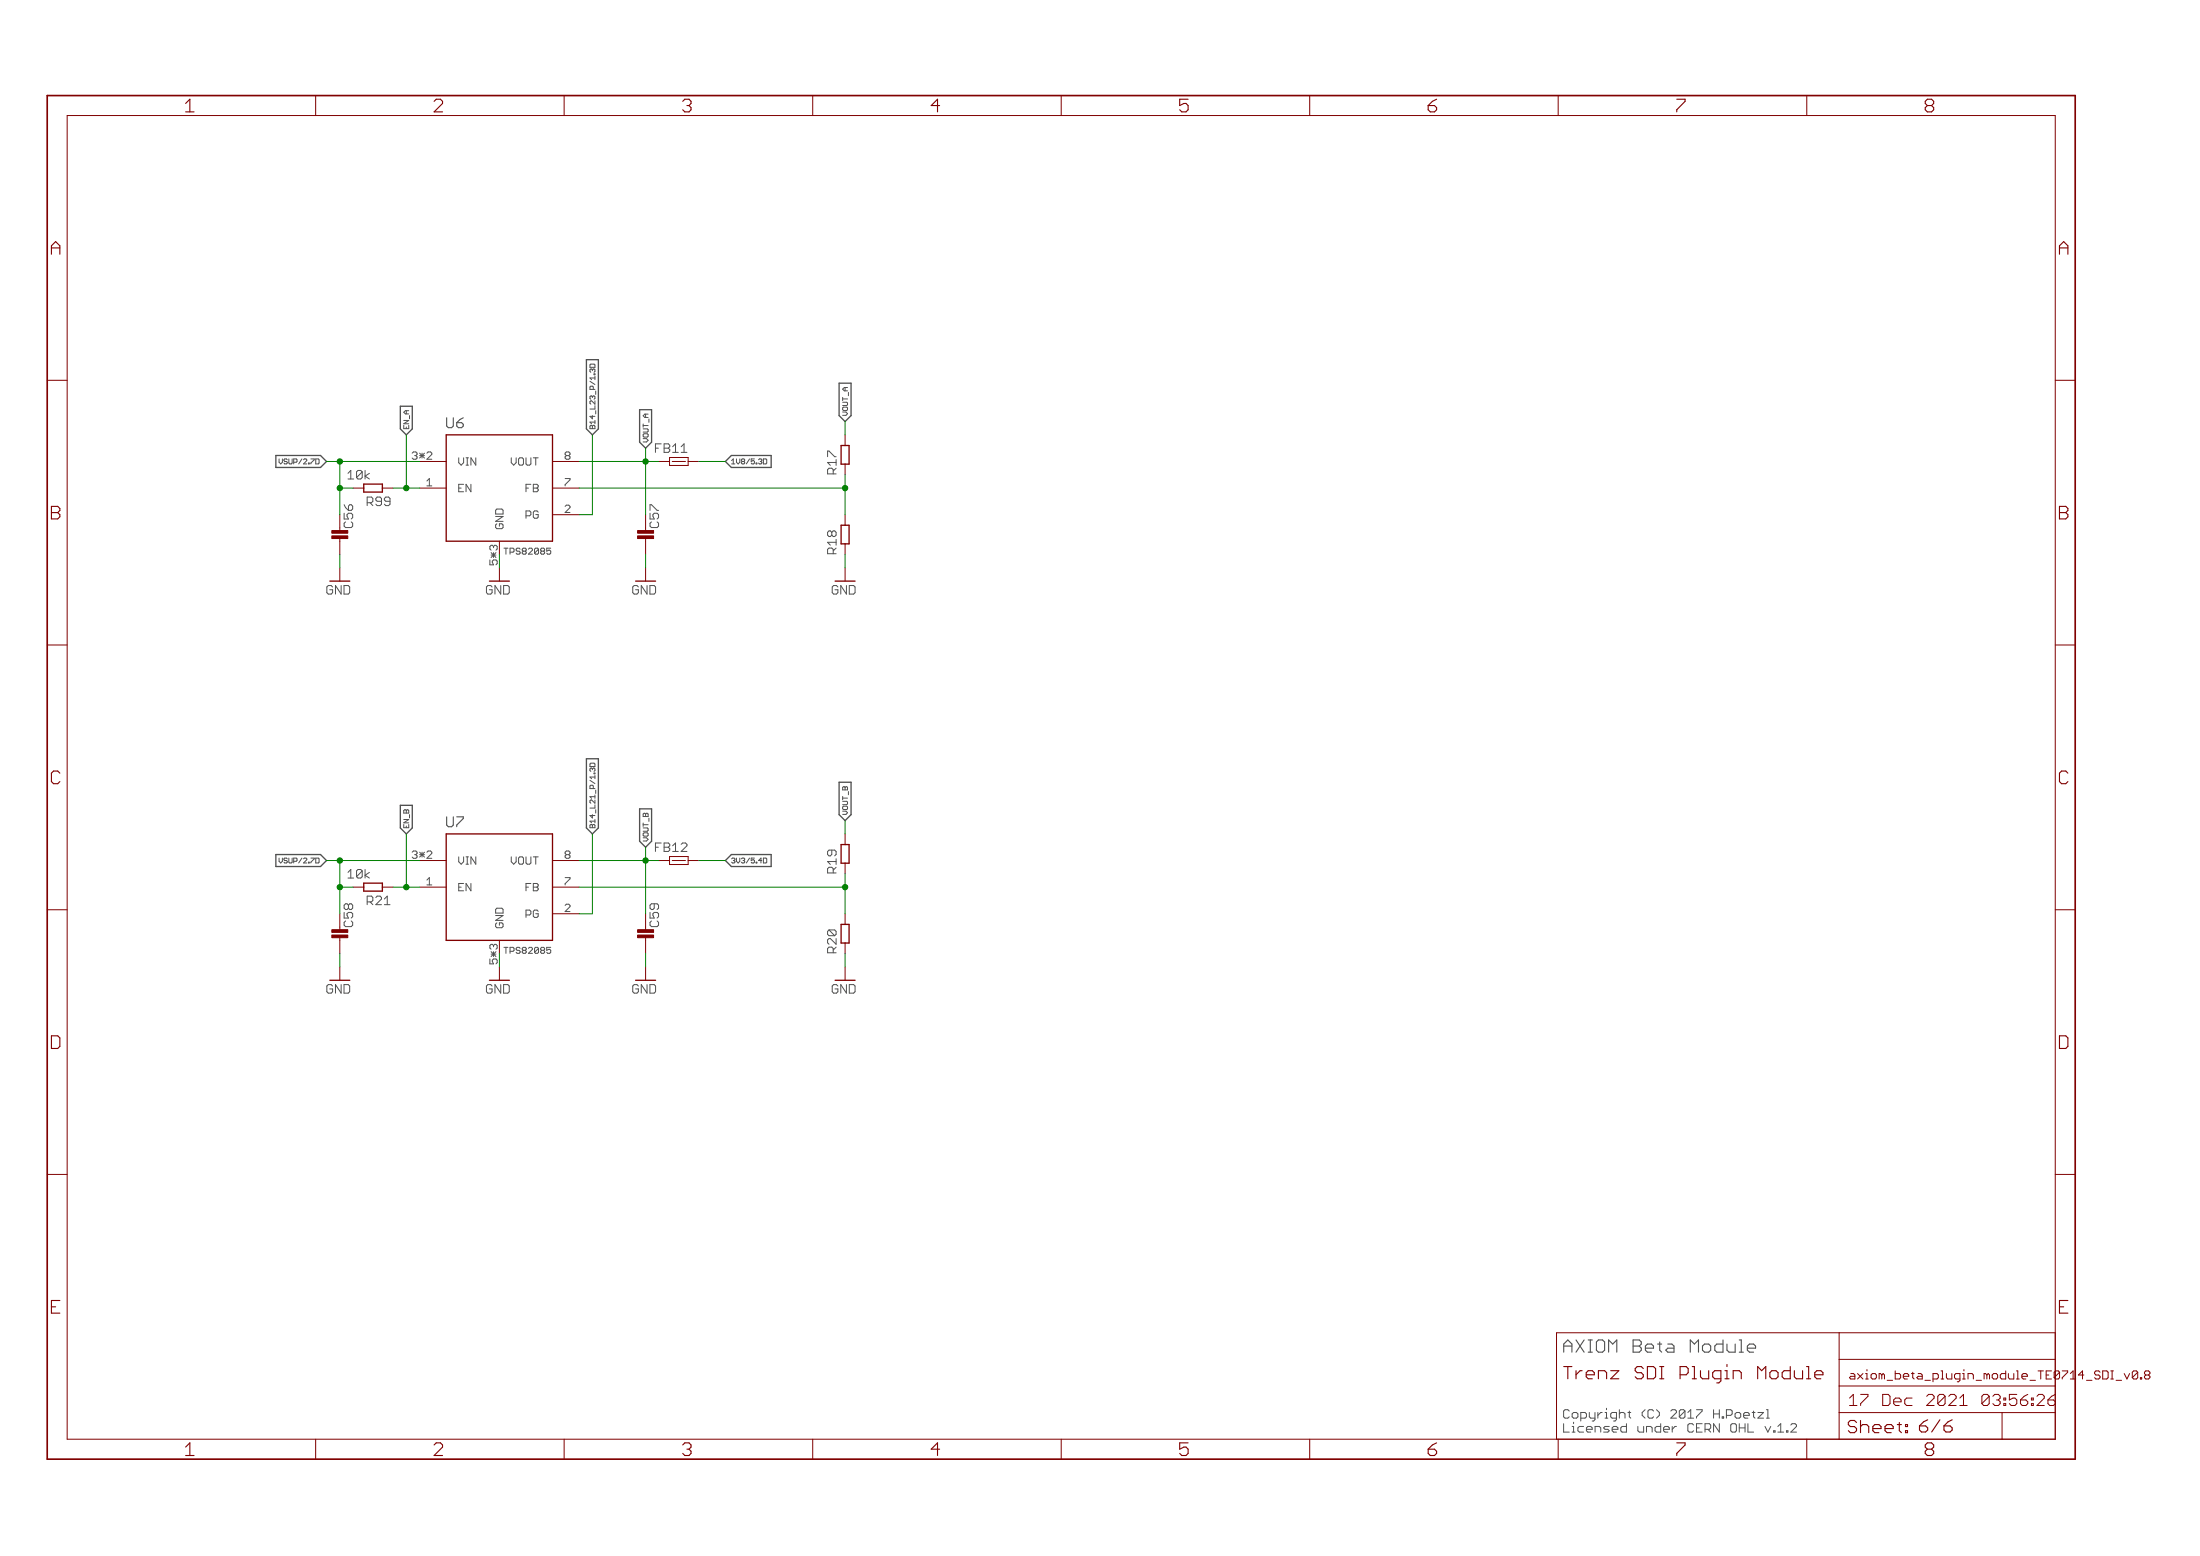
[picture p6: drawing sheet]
<svg xmlns="http://www.w3.org/2000/svg" width="420mm" height="297mm" viewBox="0 0 420 297" stroke-linecap="round" stroke-linejoin="round" font-family="sans-serif">
<path d="M85.3 79.8v1.5l.3 .3h.7M85.3 155.9v1.6l.3 .3h.7M298.6 257h1.6M299.4 255.8l-.8 .8v1.5" fill="none" stroke="#505050" stroke-width=".21"/>
<g fill="none" stroke="#505050" stroke-width=".19">
<path d="M77.6 78.4v.6M78.1 78.4h-.7l-.3 .3 .3 .3h.7M78.2 79.3v.6M112.7 69.7l.1-.2h.7l.1 .2v.4h-.9zM112.7 78.1h.9M112.7 72.8l.9 .6M112.8 77.2l-.1-.2v-.3l.1-.2 .8 .7M113.1 70.6l-.1-.2-.3 .2v.3l.1 .2M113.1 75.7l-.1-.1-.3 .1v.4l.1 .1M113.1 70.6v.2M113.1 75.7v.2M113.1 79.3v.6l-.4-.4h.9"/>
<path d="M113.1 75.7l.2-.1 .3 .1M113.1 70.6l.2-.2 .3 .2M113.3 74.3v-.4l-.2-.2-.4 .2v.4h.9M113.6 76.1l-.1 .1M113.6 72.2h-.9l.3 .3M113.6 71.4h-.1v.1h.1M113.6 70.9l-.1 .2M123.3 79.1v.6M123.8 79.1h-.7l-.3 .3 .3 .3h.7M123.9 80v.6M160.9 78.7h.7l.3 .3-.3 .3h-.7M160.9 75.9v.6"/>
<path d="M160.9 76.8h.8l.2 .1v.4l-.2 .1h-.8M160.9 76.2h1M161.1 77.7h.6l.2 .2v.3l-.2 .2h-.6l-.2-.2v-.3zM161.4 74v.6M161.9 74h-.7l-.3 .3 .3 .3h.7M162 74.9v.6M53.3 87.6v.6l.3 .4 .3-.4v-.6M54.2 88.4l.2 .2h.3M54.7 87.6h-.3l-.2 .2 .2 .3h.3M65.7 98v1.1h.8M65.7 96.4l.3 .5 .5 .5M66 99.6l-.3 .3v.5l.3 .3h1.1"/>
<path d="M66.5 90.4l.5-.6v1.6M66.5 91.4h1M70.1 96h.9M70.7 96l.5 .5M71 94.9h-.9v1.6M77.1 81.2v.6h1v-.6M77.1 80.3h1l-1 .6h1M77.6 81.5v.3M78.7 86.5l.3-.2h.4l.3 .2v.2l-.3 .3M79.2 87h.2M79.4 87l.3 .2v.2l-.3 .3h-.4l-.3-.3M81.5 91.8l.5-.4v1.4"/>
<path d="M81.5 92.8h1M87.6 87.4v.9l.5 .5 .4-.5M87.6 93.2h.5M88.5 92.5h-.9v1.4h.9M94.7 98.6h1.4l-1.4 .9h1.4M94.9 100l-.2 .2v.5l.2 .2h.9M95.8 97.2h-.9l-.2 .2v.7h1.4M97.6 87.4v.9l.5 .5M100.5 93.2h.4M101.4 92.5h-.9v1.4M101.4 97.8l-.2-.3h-.7v1.4M101.4 98.2l-.2 .3h-.7"/>
<path d="M107.9 96.7l.3-.3h.4l.3 .3v.2l-1 .9h1M107.9 91.4h1v.2l-1 .9v.3M108.2 87l-.3-.3v-.2l.3-.2h.4l.3 .2v.2l-.3 .3M108.2 87l-.3 .2v.2l.3 .3h.4l.3-.3v-.2l-.3-.2M108.2 87h.4M113.1 81.4l-.3-.2-.1 .2v.4h.9M113.1 81.4l.2-.2 .3 .2M113.1 81.4v.4M113.6 80.6h-.9l.3 .3M122.8 83.7h.7l.3 .4-.3 .3h-.7M122.8 80.9v.7M122.8 83l.2-.2h.6l.2 .2v.3l-.2 .1h-.6l-.2-.1z"/>
<path d="M122.8 81.9h.8l.2 .1v.3l-.2 .2h-.8M122.8 81.2h1M124.1 97.4v-1h.3l1.1 1M124.1 98v1.1h.8M124.4 99.6l-.3 .3v.5l.3 .3h1.1M125.2 85.6h.5M126.3 84.7h-1.1v1.7M139.7 87.9l.3-.3v1M139.7 88.6h.7M140.7 87.6v.6l.3 .4M158.1 87.2v-1.1h.2l1.1 1.1M158.9 89.4h-.6l-.2 .3v.8h1.6"/>
<path d="M159.7 88.3h-1.6l.5 .5M63 112.6h.5M63.2 111.8h-.5l-.3 .3v1l.3 .3h.5M93.5 112.6h.5M93.6 106.9v.9h.7l-.3-.4v-.3l.3-.2M93.7 111.8h-.5l-.3 .3v1l.3 .3h.5M93.8 105.5l.9 .9M93.8 106h.9M94.3 104.3l-.3-.2h-.2l-.2 .2v.5l.2 .2M94.7 105.5l-.9 .9M97.4 105.4h.6M98 104.6h-.6v1.2"/>
<path d="M121.4 112.6h.5M121.6 111.8h-.5l-.3 .3v1l.3 .3h.5M158.6 101.3h-.3l-.2 .3v.6l.2 .2h.3M158.9 104.6h-.6l-.2 .3v.8h1.6M159.5 112.6h.5M159.7 103.5h-1.6l.5 .6M159.7 111.8h-.5l-.3 .3v1l.3 .3h.5M77.1 154.7l.2-.1 .3 .1 .3-.1 .2 .1v.5h-1zM77.1 157.4v.6h1v-.6M77.1 156.4h1l-1 .7h1M77.6 154.7v.5M77.6 157.7v.3"/>
<path d="M78.2 155.5v.6M112.7 154.3h.9M112.7 149l.9 .6M112.8 145.7h.7l.1 .2v.4h-.9v-.4zM112.8 153.3l-.1-.1v-.3l.1-.2 .8 .6M113.1 146.8l-.1-.2-.3 .2v.3l.1 .2M113.1 157.5l-.1-.1-.3 .1v.5h.9M113.1 146.8v.1M113.1 155.5v.6l-.4-.4h.9M113.1 157.5v.5M113.1 157.5l.2-.1 .3 .1M113.1 146.8l.2-.2 .3 .2"/>
<path d="M113.3 150.5v-.4l-.2-.2-.4 .2v.4h.9M113.6 147.6h-.1v.1h.1M113.6 156.8h-.9l.3 .3M113.6 152.1h-.9l.3 .3M113.6 148.3h-.9l.3 .4M113.6 147.1l-.1 .2M122.8 157.1v.7M122.8 159.9h.7l.3 .3-.3 .3h-.7M122.8 158.1h.8l.2 .1M122.8 157.4h1M123.3 155.4l-.2-.1-.3 .1v.5h1M123.3 155.4v.5"/>
<path d="M123.3 155.4l.2-.1 .3 .1M123.8 159.2l-.2-.2h-.6l-.2 .2v.3l.2 .1h.6l.2-.1M123.8 158.5l-.2 .2h-.8M160.9 150.3l.2-.1 .3 .1 .3-.1 .2 .1v.5h-1zM160.9 152v.7M160.9 153h.8l.2 .1-.2 .5h-.8M160.9 154.9h.7l.3 .3-.3 .3h-.7M160.9 152.4h1M161.1 153.9h.6l.2 .5-.2 .1h-.6l-.2-.1zM161.4 150.3v.5M162 151.1v.6M53.3 163.8v.6l.3 .3 .3-.3v-.6"/>
<path d="M54.2 164.6l.2 .1h.3M54.7 163.8h-.3l-.2 .2 .2 .3h.3M65.7 174.2v1.1h.8M66 175.8l-.3 .3v.5l.3 .3h1.1M66.3 172.5h-.3l-.3 .3v.6l.3 .2h.3M66.5 166.5l.5-.5v1.6M66.5 167.6h1M70.1 172.2h.9M70.7 172.2l.5 .5M71 171.1h-.9v1.6M78.7 162.7l.3-.2h.4l.3 .2v.2l-.3 .3M79.2 163.2h.2"/>
<path d="M79.4 163.2l.3 .2v.2l-.3 .3h-.4l-.3-.3M81.5 168l.5-.5v1.4M81.5 168.9h1M87.6 163.6v.9l.5 .5 .4-.5M87.6 169.4h.5M88.5 168.7h-.9v1.4h.9M94.7 174.8h1.4l-1.4 .9h1.4M94.9 176.2l-.2 .2v.5l.2 .2h.9M95.8 173.4h-.9l-.2 .2v.7h1.4M97.6 163.6v.9l.5 .5M100.5 169.4h.4M101.4 168.7h-.9v1.4"/>
<path d="M101.4 174l-.2-.3h-.7v1.4M101.4 174.4l-.2 .3h-.7M107.9 167.5h1v.3l-1 .9v.2M107.9 172.8l.3-.2h.4l.3 .2v.3l-1 .9h1M108.2 163.2l-.3-.3v-.2l.3-.2h.4l.3 .2v.2l-.3 .3M108.2 163.2l-.3 .2v.2l.3 .3h.4l.3-.3v-.2l-.3-.2M108.2 163.2h.4M124.1 174.2v1.1h.8M124.4 175.8l-.3 .3v.5l.3 .3h1.1M125.2 161.7h.5M125.5 172.5h-1.1l-.3 .3v.6l.3 .2h.3M126.3 160.9h-1.1v1.6"/>
<path d="M139.7 164l.5-.2 .2 .2-.2 .3M140 164.3h.2M140.2 164.3l.2 .1-.2 .3-.5-.1M140.7 163.8v.6l.3 .3M158.1 177.8l.2-.3 1.1 1.1h-1.1l-.2-.2zM158.3 177.5h1.1M158.6 179.2h-.3l-.2 .2v.6l.2 .3M158.9 165.6h-.6l-.2 .2v.8h1.6M159.4 162.3h-1.1l-.2 .3v.5l.2 .3h.3M159.7 164.5h-1.6l.5 .5M63 188.8h.5M63.2 188h-.5l-.3 .2v1.1l.3 .3h.5"/>
<path d="M93.5 188.8h.5M93.6 183.1v.9h.7l-.3-.5v-.2l.3-.2M93.7 188h-.5l-.3 .2v1.1l.3 .3h.5M93.8 181.7l.9 .9M93.8 182.1h.9M94.3 180.5l-.3-.2h-.2l-.2 .2v.5l.2 .2M94.7 181.7l-.9 .9M97.4 181.6h.6M98 180.8h-.6v1.2M121.4 188.8h.5M121.6 188h-.5l-.3 .2v1.1l.3 .3h.5M158.9 180.8h-.6l-.2 .3v.8h1.6"/>
<path d="M159.5 188.8h.5M159.7 188h-.5l-.3 .2v1.1l.3 .3h.5M298.6 271.8v1.6h1.1M299.4 269.1h-.5l-.3 .3v1.1l.3 .2h.5M335.7 269.6h1.1l-1.1 1.1M337.4 269.1h.2v1.6M341.2 273.1h.3v.3h-.3zM342 272l.3-.2h.5l.3 .2v.3l-1.1 1.1h1.1"/>
</g>
<path d="M76.5 77.6h2.2v4.3l-1.1 1.1-1.1-1.1zM112 68.7h2.3v13.2l-1.2 1.1-1.1-1.1zM122.2 78.2h2.2v6.2l-1.1 1.2-1.1-1.2zM160.3 73.2h2.2v6.1l-1.1 1.2-1.1-1.2zM52.7 87h8.5l1.2 1.1-1.2 1.1h-8.5zM138.5 88.1l1.2-1.1h7.6v2.2h-7.6zM76.5 153.7h2.2v4.4l-1.1 1.1-1.1-1.1zM112 144.8h2.3v13.3l-1.2 1.1-1.1-1.1zM122.2 154.4h2.2v6.2l-1.1 1.1-1.1-1.1zM160.3 149.3h2.2v6.2l-1.1 1.2-1.1-1.2zM52.7 163.1h8.5l1.2 1.2-1.2 1.1h-8.5zM138.5 164.3l1.2-1.2h7.6v2.3h-7.6z" fill="none" stroke="#505050" stroke-width=".25"/>
<g fill="none" stroke="#800000" stroke-width=".21">
<path d="M36.3 18.9l-.8 .8M84.1 18.9h-.8l-.4 .4M84.5 19.7l-1.6 1.7h1.6M131.6 18.9h-.8l-.4 .4M179 18.9l-1.2 1.3h1.7M226.9 18.9h-1.6v1.3l.8-.5M273.6 19.3l-.8 .9M320.2 18.9h1.6M321.8 19.3l-1.6 1.7v.4M368.9 18.9h-.8l-.4 .4v.4l.4 .5M35.5 21.4h1.6M130.4 21l.4 .4h.8"/>
<path d="M225.3 21l.4 .4h.8M272.8 20.2v.8l.4 .4h.8M272.8 20.2h1.2M368.1 20.2l-.4 .4v.4l.4 .4h.8M368.1 20.2h.8M9.8 47.3h1.6M10.6 46.1l-.8 .8v1.6M393.3 47.3h1.6M394.1 46.1l-.8 .8v1.6M9.8 97.9h1.2M11 96.7h-1.2v2.4h1.2M393.3 97.9h1.2"/>
<path d="M394.5 96.7h-1.2v2.4h1.2M10.2 147.2l-.4 .4v1.6l.4 .4M393.7 147.2l-.4 .4v1.6l.4 .4M11 197.7h-1.2v2.5h1.2M394.5 197.7h-1.2v2.5h1.2M9.8 249.5h.8M11.4 248.3h-1.6v2.4h1.6M393.3 249.5h.8M394.9 248.3h-1.6v2.4h1.6M35.5 277.9h1.6M36.3 275.4l-.8 .8M84.1 275.4h-.8l-.4 .4"/>
<path d="M84.5 276.2l-1.6 1.7h1.6M130.4 277.5l.4 .4h.8M131.6 275.4h-.8l-.4 .4M179 275.4l-1.2 1.2h1.7M225.3 277.5l.4 .4h.8M226.9 275.4h-1.6v1.2l.8-.4M272.8 276.6v.9l.4 .4h.8M272.8 276.6h1.2M273.6 275.8l-.8 .8M298.6 260.9h1.6M320.2 275.4h1.6M321.8 275.8l-1.6 1.7v.4"/>
<path d="M345 260.9h.4v2.3M345 263.2h.8M346.6 262.4h1.5v-.4l-.4-.3h-.7l-.4 .3v.8l.4 .4h.7M353 273.1l.4 .4h.8M354.2 271.2h-.8l-.4 .3v.4l.4 .4h.8M368.1 276.6l-.4 .5v.4l.4 .4h.8M368.1 276.6h.8M368.9 275.4h-.8l-.4 .4v.4l.4 .4"/>
</g>
<g fill="none" stroke="#800000" stroke-width=".19">
<path d="M60.3 18.2v3.9M107.7 18.2v3.9M155.2 18.2v3.9M202.7 18.2v3.9M250.1 18.2v3.9M297.6 18.2v3.9M345.1 18.2v3.9M12.8 22.1h379.7v252.6h-379.7zM9 72.6h3.8M392.5 72.6h3.8M64.9 98.3v3M67.4 93.2h2.1"/>
<path d="M73 93.2h2.1M80.1 88.1h5.1M80.1 93.2h5.1M105.5 98.3h5.1M105.5 88.1h5.1M105.5 93.2h5.1M123.3 98.3v3M125.8 88.1h2.1M127.9 87.3h3.5v1.6h-3.5zM128.4 88.1h2.5M131.4 88.1h2.1M161.4 83v2"/>
<path d="M161.4 98.3v2M64.9 102.8v3.1M64.9 108.4v2.5M95.4 108.4v2.5M123.3 102.8v3.1M123.3 108.4v2.5M161.4 108.4v2.5M9 123.1h3.8M392.5 123.1h3.8M161.4 159.2v2M9 173.7h3.8M64.9 174.4v3.1"/>
<path d="M64.9 179v3.1M67.4 169.4h2.1M73 169.4h2.1M80.1 164.3h5.1M80.1 169.4h5.1M105.5 174.4h5.1M105.5 164.3h5.1M105.5 169.4h5.1M123.3 174.4v3.1M123.3 179v3.1M125.8 164.3h2.1M127.9 163.5h3.5v1.5h-3.5z"/>
<path d="M128.4 164.3h2.5M131.4 164.3h2.1M161.4 174.4v2.1M392.5 173.7h3.8M64.9 184.6v2.5M95.4 184.6v2.5M123.3 184.6v2.5M161.4 184.6v2.5M9 224.2h3.8M392.5 224.2h3.8M351.2 254.4v20.3M351.2 259.5h41.3"/>
<path d="M392.5 254.4h-95.2v20.3M60.3 274.7v3.9M107.7 274.7v3.9M155.2 274.7v3.9M202.7 274.7v3.9M250.1 274.7v3.9M297.6 274.7v3.9M345.1 274.7v3.9M351.2 269.7h41.3M351.2 264.6h41.3M353.2 268.3h1.4M353.5 262.2h.5"/>
<path d="M353.9 266.2l-.7 .7M354.2 262.7h-.7l-.3 .3 .3 .2h.7M382.4 269.7v5M392.5 267.9l-.3 .4h-.7M392.5 266.2l-.7 .4-.7 .7h1.1l.3 .3M409.8 262.5l-.2 .2v.3l.2 .2h.5l.3-.2v-.3l-.3-.2M409.8 262.5l-.2-.3v-.2l.2-.3h.5l.3 .3v.2l-.3 .3M409.8 262.5h.5"/>
</g>
<g fill="none" stroke="#800000" stroke-width=".25">
<path d="M69.5 92.4v1.5h3.5v-1.5M85.2 83h20.3v20.3h-20.3zM161.4 85h.8v3.6h-.8M63 110.9h3.8M93.5 110.9h3.8M121.4 110.9h3.8M159.5 110.9h3.8M85.2 159.2h20.3v20.3h-20.3zM69.5 168.6v1.5h3.5v-1.5M63 187.1h3.8M93.5 187.1h3.8M121.4 187.1h3.8"/>
<path d="M159.5 187.1h3.8"/>
</g>
<g fill="#800000" stroke="#800000" stroke-width=".19">
<path d="M121.8 102.3h3v.5h-3z"/>
<path d="M121.8 101.3h3v.5h-3z"/>
<path d="M63.4 102.3h3v.5h-3z"/>
<path d="M63.4 101.3h3v.5h-3z"/>
<path d="M121.8 178.5h3v.5h-3z"/>
<path d="M121.8 177.5h3v.5h-3z"/>
<path d="M63.4 178.5h3v.5h-3z"/>
<path d="M63.4 177.5h3v.5h-3z"/>
</g>
<path d="M9 18.2h387.3v260.4h-387.3z" fill="none" stroke="#800000" stroke-width=".32"/>
<g fill="none" stroke="#008000" stroke-width=".19">
<path d="M62.4 88.1h17.7M64.9 88.1v10.2M64.9 93.2h2.5M75.1 93.2h5M77.6 83v10.2M110.6 88.1h15.2M110.6 93.2h50.8M113.1 83v15.3h-2.5M123.3 85.6v12.7M133.5 88.1h5M161.4 80.5v2.5M161.4 90.6v7.7"/>
<path d="M64.9 105.9v2.5M95.4 105.9v2.5M123.3 105.9v2.5M161.4 105.9v2.5M77.6 159.2v10.2M113.1 159.2v15.2h-2.5M161.4 156.7v2.5M62.4 164.3h17.7M64.9 164.3v10.1M64.9 169.4h2.5M75.1 169.4h5M110.6 164.3h15.2"/>
<path d="M110.6 169.4h50.8M123.3 161.7v12.7M133.5 164.3h5M161.4 166.8v7.6M64.9 182.1v2.5M95.4 182.1v2.5M123.3 182.1v2.5M161.4 182.1v2.5"/>
</g>
<g fill="#008000" stroke="#008000" stroke-width=".19">
<circle cx="123.3" cy="88.1" r=".51"/>
<circle cx="77.6" cy="93.2" r=".51"/>
<circle cx="123.3" cy="164.3" r=".51"/>
<circle cx="77.6" cy="169.4" r=".51"/>
<circle cx="161.4" cy="169.4" r=".51"/>
<circle cx="161.4" cy="93.2" r=".51"/>
<circle cx="64.9" cy="164.3" r=".51"/>
<circle cx="64.9" cy="169.4" r=".51"/>
<circle cx="64.9" cy="88.1" r=".51"/>
<circle cx="64.9" cy="93.2" r=".51"/>
</g>
<g font-size="3.7" fill="#800000">
<text x="36.9" y="21.4">1</text>
<text x="84.4" y="21.4">2</text>
<text x="131.8" y="21.4">3</text>
<text x="179.3" y="21.4">4</text>
<text x="226.8" y="21.4">5</text>
<text x="274.2" y="21.4">6</text>
<text x="321.7" y="21.4">7</text>
<text x="369.1" y="21.4">8</text>
<text x="11.2" y="48.6">A</text>
<text x="394.7" y="48.6">A</text>
<text x="11.2" y="99.2">B</text>
<text x="394.7" y="99.2">B</text>
<text x="11.2" y="149.7">C</text>
<text x="394.7" y="149.7">C</text>
<text x="11" y="200.2">D</text>
<text x="394.5" y="200.2">D</text>
<text x="36.9" y="277.9">1</text>
<text x="84.4" y="277.9">2</text>
<text x="131.8" y="277.9">3</text>
<text x="179.3" y="277.9">4</text>
<text x="226.8" y="277.9">5</text>
<text x="274.2" y="277.9">6</text>
<text x="321.7" y="277.9">7</text>
<text x="369.1" y="277.9">8</text>
</g>
<text font-size="3.6" fill="#505050" x="300.1" y="258.2">AXIOM Beta Module</text>
<g font-size="3.6" fill="#800000">
<text x="300.1" y="263.3">Trenz SDI Plugin Module</text>
<text x="354.4" y="273.6">Sheet: 6/6</text>
</g>
<g font-size="3.2" fill="#800000">
<text x="354.7" y="268.4">17 Dec 2021</text>
<text x="376.3" y="268.4">03:56:27</text>
</g>
<g font-size="2.9" fill="#505050">
<text x="86.7" y="81.7">U6</text>
<text x="86.7" y="157.9">U7</text>
</g>
<g font-size="2.5" fill="#505050">
<text x="126.7" y="86.4">FB11</text>
<text x="69" y="100.8" transform="rotate(-90 69 100.8)">C56</text>
<text x="71.6" y="96.6">R99</text>
<text x="127.4" y="100.8" transform="rotate(-90 127.4 100.8)">C57</text>
<text x="63.9" y="113.5">GND</text>
<text x="94.4" y="113.5">GND</text>
<text x="122.3" y="113.5">GND</text>
<text x="160.4" y="113.5">GND</text>
<text x="126.7" y="162.6">FB12</text>
<text x="71.6" y="172.8">R21</text>
<text x="69" y="177" transform="rotate(-90 69 177)">C58</text>
<text x="127.4" y="177" transform="rotate(-90 127.4 177)">C59</text>
<text x="63.9" y="189.7">GND</text>
<text x="94.4" y="189.7">GND</text>
<text x="122.3" y="189.7">GND</text>
<text x="160.4" y="189.7">GND</text>
<text x="300.1" y="270.8">Copyright (C) 2017 H.Poetzl</text>
<text x="300.1" y="273.5">Licensed under CERN OHL v.1.2</text>
</g>
<g font-size="2.5" fill="#800000">
<text x="67.9" y="91.5">10k</text>
<text x="161.3" y="90.5" transform="rotate(-90 161.3 90.5)">R17</text>
<text x="161.3" y="105.8" transform="rotate(-90 161.3 105.8)">R18</text>
<text x="67.9" y="167.7">10k</text>
<text x="161.3" y="166.7" transform="rotate(-90 161.3 166.7)">R19</text>
<text x="161.3" y="182" transform="rotate(-90 161.3 182)">R20</text>
</g>
<g font-size="2.3" fill="#800000">
<text x="354.7" y="263.3">axiom_beta_plugin_module_TE0714</text>
<text x="396.9" y="263.3">_SDI_v0.8</text>
</g>
<g font-size="2.1" fill="#505050">
<text x="80.6" y="87.7">3*2</text>
<text x="89.1" y="88.8">VIN</text>
<text x="98.7" y="88.8">VOUT</text>
<text x="89.1" y="93.9">EN</text>
<text x="102" y="93.9">FB</text>
<text x="97.7" y="101" transform="rotate(-90 97.7 101)">GND</text>
<text x="101.8" y="99">PG</text>
<text x="80.6" y="163.9">3*2</text>
<text x="89.1" y="165">VIN</text>
<text x="98.7" y="165">VOUT</text>
<text x="89.1" y="170.1">EN</text>
<text x="102" y="170.1">FB</text>
<text x="97.7" y="177.2" transform="rotate(-90 97.7 177.2)">GND</text>
<text x="101.8" y="175.2">PG</text>
</g>
<g font-size="2.1" fill="#800000">
<text x="96.5" y="107.5" transform="rotate(-90 96.5 107.5)">5*3</text>
<text x="96.5" y="183.7" transform="rotate(-90 96.5 183.7)">5*3</text>
</g>
<g font-size="1.8" fill="#505050">
<text x="98.2" y="105.9">TPS82085</text>
<text x="98.2" y="182.1">TPS82085</text>
</g>
<g font-size="1.4" fill="#505050">
<text x="115.2" y="81.9" transform="rotate(-90 115.2 81.9)">B14_L23_P/1.3D</text>
<text x="55.1" y="88.6">VSUP/2.7D</text>
<text x="141.2" y="88.6">1V8/5.3D</text>
<text x="115.2" y="158.1" transform="rotate(-90 115.2 158.1)">B14_L21_P/1.3D</text>
<text x="125.3" y="160.6" transform="rotate(-90 125.3 160.6)">VOUT_B</text>
<text x="55.1" y="164.8">VSUP/2.7D</text>
<text x="141.2" y="164.8">3V3/5.4D</text>
</g>
</svg>
